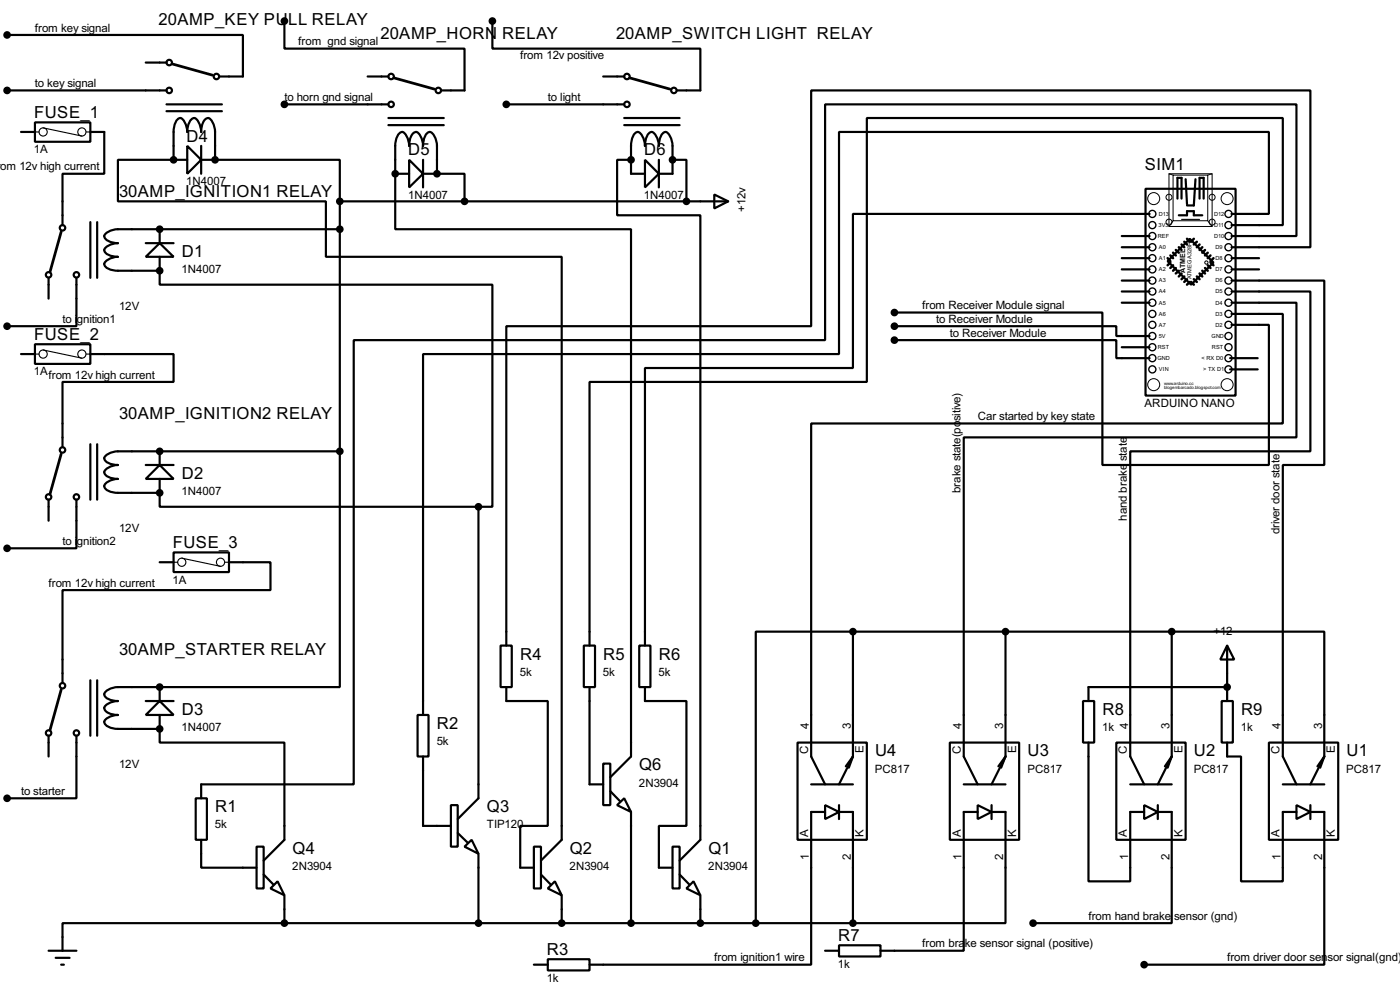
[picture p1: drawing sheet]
<svg xmlns="http://www.w3.org/2000/svg" width="256mm" height="180mm" viewBox="0 0 256 180" stroke-linecap="round" stroke-linejoin="round" font-family="sans-serif">
<g fill="none" stroke="#000" stroke-width=".4">
<path d="M1.3 6.4h43.2v7.6h-4.3M1.3 16.6h29.2M26.7 11.5h3.8M30.5 19.1h10.2M52.1 3.9v5h33v7.7h-4.3M52.1 19.1h19.1M67.4 14h3.8M90.2 3.9v5h38.1v7.7h-4.3M92.8 19.1h21.6M110.5 14h3.9M3.9 24.2h2.5M6.4 22.4h10.2v3.6h-10.2z"/>
<path d="M16.6 24.2h2.5v7.6h-7.6v9.4M30.5 20.4h10.2M31.8 29.3h-10.2v7.6h38.1v10.1h43.2v106.7l-3.8 3.8M31.8 29.3v-5.1a3.3 3.3 0 0 1 .9-2.5l.4-.1a2.75 2.75 0 0 1 1.2 2.6 2.37 2.37 0 0 1 1.3-2.6 2.75 2.75 0 0 1 1.3 2.6 3.2 3.2 0 0 1 .9-2.5l.4-.1a2.75 2.75 0 0 1 1.2 2.6v5.1M31.8 29.3h2.5M34.3 26.7l2.6 2.6-2.6 2.5zM36.9 26.7v5.1M36.9 29.3h2.5M39.4 29.3h22.9v7.6M62.3 36.9v45.7M62.3 36.9h71.1M71.2 22.9h10.1"/>
<path d="M71.2 21.6h10.1M72.4 31.8v10.2h43.2v96.5l-3.8 3.8M72.4 31.8v-5.1a2.37 2.37 0 0 1 1.3-2.5 2.75 2.75 0 0 1 1.3 2.5 3.2 3.2 0 0 1 .9-2.4l.4-.1a2.75 2.75 0 0 1 1.2 2.5 3.3 3.3 0 0 1 .9-2.4 .9 .9 0 0 1 1.2 .7l.4 1.1 .1 .6v5.1M72.4 31.8h2.6M75 29.3l2.5 2.5-2.5 2.5zM77.5 29.3v5M77.5 31.8h2.6M80.1 31.8h5v5.1M114.4 22.9h10.1M114.4 21.6h10.1M115.6 29.3h-2.5v10.1h15.2v114.3l-3.8 3.8M118.2 29.3l2.5 2.5-2.5 2.5z"/>
<path d="M118.2 31.8h-2.6v-5.1a3.3 3.3 0 0 1 .9-2.4 .9 .9 0 0 1 1.2 .7l.4 1.1 .1 .6a3.3 3.3 0 0 1 .8-2.4 .89 .89 0 0 1 1.2 .7l.4 1.1 .1 .6a3.3 3.3 0 0 1 .9-2.4l.4-.1a2.75 2.75 0 0 1 1.2 2.5v5.1h-2.5M120.7 29.3v5M123.2 29.3h2.6v7.6M130.9 35.6l2.5 1.3-2.5 1.3zM209.9 34.6h16.5v37.8h-16.5zM210.6 39.2h-54.3v28.2h-38.1v50.8M215.7 36.4v-3.8h.8v3.8M216 39.4h1.5v-.7h1.2v.7h1.6M217.2 32.8l.3 4.6M219 32.8l-.3 4.8h-1.2M219.8 36.4v-3.8h.7v3.8M225.6 39.2h6.9v-15h-78.8v40.6h-76.2v66.1"/>
<path d="M8.9 50.9v3.8M14 50.9v8.8h-12.7M16.6 40.7v10.2M17.8 40.7v10.2M26.7 47l2.6-2.5 2.5 2.5zM26.7 44.5h5.1M29.3 49.6v2.5h60.9v40.7h-2.5M29.3 42v2.5M29.3 47v2.6M62.3 42h-40.7a2.65 2.65 0 0 0-2.5 1.2 2.29 2.29 0 0 0 2.5 1.3 2.65 2.65 0 0 0-2.5 1.3 2.27 2.27 0 0 0 2.5 1.2 2.66 2.66 0 0 0-2.5 1.3 2.27 2.27 0 0 0 2.5 1.3h7.7M163.9 57.2h38.1v27.9h30.5v-25.6h-6.9M163.9 59.7h40.6v1.8h6.1"/>
<path d="M205.5 55.4h5.1M205.5 53.4h5.1M205.5 51.4h5.1M205.5 47.3h5.1M205.5 45.3h5.1M205.5 43.2h5.1M205.5 49.3h5.1M218 43.7l4.3 4.4-4.1 4-4.3-4.3zM225.6 51.4h17v33.7h-7.6v53.4l2.5 5.1M225.6 53.4h14.5v29.2h-33v55.9l2.5 5.1M225.6 55.4h11.9v24.7h-60.9v58.4l2.5 5.1M225.6 57.5h9.4v20h-86.4v61l2.6 5.1"/>
<path d="M225.6 43.2h11.9v-24.1h-86.3v43.2h-86.4v81.3h-27.9v2.5M225.6 45.3h14.5v-28.7h-91.5v43.1h-55.8v58.5M225.6 41.2h9.4v-19.6h-76.2v48.3h-50.8v48.3M225.6 47.3h5.1M225.6 49.3h5.1M3.9 64.8h2.5M6.4 63h10.2v3.6h-10.2zM16.6 64.8h15.2v5.1h-20.3v11.9M163.9 62.3h40.6v3.3h6.1M205.5 63.6h5.1M225.4 65.6h5M225.4 67.6h5"/>
<path d="M8.9 91.5v3.8M14 91.5v8.9h-12.7M16.6 81.3v10.2M17.8 81.3v10.2M26.7 85.1h5.1M29.3 85.1l2.5 2.6h-5.1zM29.3 90.2v2.6h58.4M29.3 82.6v2.5M29.3 87.7v2.5M62.3 82.6v43.2h-33M62.3 82.6h-40.7a2.65 2.65 0 0 0-2.5 1.3 2.27 2.27 0 0 0 2.5 1.2 2.66 2.66 0 0 0-2.5 1.3 2.27 2.27 0 0 0 2.5 1.3 2.58 2.58 0 0 0-2.5 1.3 2.27 2.27 0 0 0 2.5 1.2h7.7M87.7 92.8v53.3l-3.8 3.8"/>
<path d="M29.3 102.9h2.5M31.8 101.1h10.2v3.6h-10.2zM42 102.9h7.6v5.1h-38.1v17M91.7 118.2h2.1v7.6h-2.1zM107 118.2h2v7.6h-2zM117.1 118.2h2.1v7.6h-2.1zM156.3 115.6h-17.8v53.4M156.3 115.6h58.4M156.3 115.6v22.9M184.2 115.6v22.9M214.7 115.6h27.9v22.9M214.7 115.6v22.9"/>
<path d="M224.8 118.2l1.3 2.5h-2.5zM224.8 118.2v10.1M8.9 134.7v3.8M14 134.7v11.4h-12.7M16.6 124.5v10.2M17.8 124.5v10.2M26.7 128.3h5.1M29.3 128.3l2.5 2.6h-5.1zM29.3 133.4v2.5h22.8v17.8l-3.8 3.8M29.3 125.8h-7.7a2.58 2.58 0 0 0-2.5 1.3 2.27 2.27 0 0 0 2.5 1.2 2.65 2.65 0 0 0-2.5 1.3 2.24 2.24 0 0 0 2.5 1.3 2.65 2.65 0 0 0-2.5 1.2 2.29 2.29 0 0 0 2.5 1.3h7.7M29.3 125.8v2.5M29.3 130.9v2.5"/>
<path d="M76.5 130.9h2v7.6h-2zM77.5 138.5v12.7h5.1M92.8 125.8v2.5h7.6v22.9h-5.1v7.6h2.5M108 125.8v17.8h2.5M110.5 139.8h1.3v7.6h-1.3zM118.2 125.8v2.5h7.6v22.9h-5.1v7.6h2.5M146.1 135.9h12.7v17.8h-12.7zM156.3 138.5l-2.6 5.1M156.3 138.5l-1.3 1.8M156.3 138.5l-.8 2M174 135.9h12.7v17.8h-12.7zM184.2 138.5l-2.5 5.1"/>
<path d="M184.2 138.5l-1.3 1.8M184.2 138.5l-.8 2M198.4 128.3h2.1v7.6h-2.1zM199.4 135.9v25.4h7.7v-12.7h2.5M204.5 135.9h12.7v17.8h-12.7zM214.7 138.5l-2.6 5.1M214.7 138.5l-1.3 1.8M214.7 138.5l-.8 2M223.8 128.3h2.1v7.6h-2.1zM224.8 135.9v2.6h2.6v22.8h7.6v-12.7h2.5M224.8 125.8h-25.4v2.5M232.5 135.9h12.7v17.8h-12.7z"/>
<path d="M242.6 138.5l-2.5 5.1M242.6 138.5l-1.2 1.8M242.6 138.5l-.7 2M35.9 146.1h2v7.6h-2zM36.9 153.7v5.1h10.1M47 155h1.3v7.6h-1.3zM82.6 147.4h1.3v7.6h-1.3zM83.9 152.5l1.8 1.7M85.1 155l1.3-1.3 1.3 2.6zM87.7 156.3v12.7M97.8 155h1.3v7.6h-1.3zM111.8 144.8l1.8 1.8"/>
<path d="M113.1 147.4l1.3-1.3 1.2 2.5zM115.6 148.6v20.4M123.2 155h1.3v7.6h-1.3zM148.6 143.6h7.7M151.2 147.4l2.5 1.2-2.5 1.3zM151.2 148.6h-2.6v28h-40.6M153.7 148.6h2.6v20.4M153.7 147.4v2.5M176.6 143.6h7.6M179.1 147.4l2.6 1.2-2.6 1.3zM179.1 148.6h-2.5v25.4h-15.3M181.7 148.6h2.5v20.4h-27.9"/>
<path d="M181.7 147.4v2.5M207.1 143.6h7.6M209.6 147.4l2.5 1.2-2.5 1.3zM212.1 148.6h2.6v20.4h-25.4M212.1 147.4v2.5M235 143.6h7.6M237.5 147.4l2.6 1.2-2.6 1.3zM240.1 148.6h2.5v28h-33M240.1 147.4v2.5M8.9 174h5.1M10.2 175.3h2.6M11.2 176.6h.5"/>
<path d="M48.3 160.1l1.8 1.8M49.6 162.6l1.3-1.3 1.2 2.6zM52.1 169h-40.6v5M52.1 163.9v5.1M52.1 169h104.2M97.8 176.6h2.6M99.1 160.1l1.8 1.8M100.4 162.6l1.3-1.3 1.2 2.6zM100.4 175.6h7.6v2h-7.6zM102.9 163.9v5.1M124.5 160.1l1.8 1.8M125.8 162.6l1.3-1.3 1.2 2.6z"/>
<path d="M128.3 163.9v5.1M151.2 174h2.5M153.7 173h7.6v2.1h-7.6z"/>
<circle cx="31" cy="16.6" r=".5"/>
<circle cx="31" cy="11.5" r=".5"/>
<circle cx="39.6" cy="14" r=".5"/>
<circle cx="71.6" cy="14" r=".5"/>
<circle cx="71.6" cy="19.1" r=".5"/>
<circle cx="80.3" cy="16.6" r=".5"/>
<circle cx="114.8" cy="14" r=".5"/>
<circle cx="114.8" cy="19.1" r=".5"/>
<circle cx="123.4" cy="16.6" r=".5"/>
<circle cx="8.9" cy="50.3" r=".5"/>
<circle cx="11.4" cy="41.7" r=".5"/>
<circle cx="14" cy="50.3" r=".5"/>
<circle cx="8.9" cy="91" r=".5"/>
<circle cx="11.4" cy="82.4" r=".5"/>
<circle cx="14" cy="91" r=".5"/>
<circle cx="8.9" cy="134.2" r=".5"/>
<circle cx="11.4" cy="125.5" r=".5"/>
<circle cx="14" cy="134.2" r=".5"/>
</g>
<g fill="#000">
<circle cx="31.8" cy="29.3" r=".2"/>
<circle cx="39.4" cy="29.3" r=".2"/>
<circle cx="72.4" cy="31.8" r=".2"/>
<circle cx="80.1" cy="31.8" r=".2"/>
<circle cx="115.6" cy="29.3" r=".2"/>
<circle cx="123.2" cy="29.3" r=".2"/>
<circle cx="29.3" cy="49.6" r=".2"/>
<circle cx="29.3" cy="42" r=".2"/>
<circle cx="29.3" cy="82.6" r=".2"/>
<circle cx="29.3" cy="90.2" r=".2"/>
<circle cx="29.3" cy="133.4" r=".2"/>
<circle cx="29.3" cy="125.8" r=".2"/>
<circle cx="224.8" cy="125.8" r=".2"/>
</g>
<g fill="none" stroke="#000" stroke-width=".18">
<path d="M214.2 31.8h7.9v9.7h-7.9zM214.2 31.8l.7 .3M214.9 32.1h6.4v8.3h-6.4zM222.1 31.8l-.8 .3M214.9 40.4l-.7 1.1M221.3 40.4l.8 1.1"/>
<circle cx="211.3" cy="36.4" r="1.1"/>
<circle cx="214.1" cy="36.1" r=".55"/>
<circle cx="222" cy="36.1" r=".55"/>
<circle cx="224.8" cy="36.4" r="1.1"/>
<circle cx="214.1" cy="40.7" r=".55"/>
<circle cx="221" cy="48.1" r=".3"/>
<circle cx="222" cy="40.7" r=".55"/>
<circle cx="211.3" cy="70.4" r="1.1"/>
<circle cx="224.8" cy="70.4" r="1.1"/>
</g>
<g fill="none" stroke="#000" stroke-width=".2">
<path d="M6.4 24.2h.8M7.9 23.4l7.1 1.5M15.8 24.2h.8M216.5 40.2h3.3M6.4 64.8h.8M7.9 64.1l7.1 1.5M15.8 64.8h.8M31.8 102.9h.8M33.3 102.2l7.1 1.5M41.2 102.9h.8"/>
<circle cx="7.9" cy="24.2" r=".75"/>
<circle cx="15" cy="24.2" r=".75"/>
<circle cx="7.9" cy="64.8" r=".75"/>
<circle cx="15" cy="64.8" r=".75"/>
<circle cx="33.3" cy="102.9" r=".75"/>
<circle cx="40.4" cy="102.9" r=".75"/>
</g>
<g fill="none" stroke="#000" stroke-width=".45">
<path d="M213.9 47.3l.5 .5M214.4 48.1l-.5 .5M214.4 46.8l.5 .5M214.9 48.6l-.5 .5M214.9 46.3l.5 .5M215.4 49.1l-.5 .5M215.4 45.8l.6 .5M216 49.6l-.6 .5M216 45.3l.5 .5M216.5 50.1l-.5 .5M216.5 44.8l.5 .5M217 50.6l-.5 .5"/>
<path d="M217 44.3l.5 .5M217.5 51.1l-.5 .5M217.5 43.7l.5 .6M218 51.6l-.5 .5M218.2 51.6l.5 .5M218.7 43.7l-.5 .6M218.7 51.1l.6 .5M219.3 44.3l-.6 .5M219.3 50.6l.5 .5M219.8 44.8l-.5 .5M219.8 50.1l.5 .5M220.3 45.3l-.5 .5"/>
<path d="M220.3 49.6l.5 .5M220.8 45.8l-.5 .5M220.8 49.1l.5 .5M221.3 46.3l-.5 .5M221.3 48.6l.5 .5M221.8 46.8l-.5 .5M221.8 48.1l.5 .5M222.3 47.3l-.5 .5"/>
</g>
<g fill="none" stroke="#000" stroke-width=".25">
<circle cx="211.1" cy="39.2" r=".65"/>
<circle cx="225" cy="39.2" r=".65"/>
<circle cx="211.1" cy="41.2" r=".65"/>
<circle cx="211.1" cy="51.4" r=".65"/>
<circle cx="211.1" cy="43.2" r=".65"/>
<circle cx="211.1" cy="57.5" r=".65"/>
<circle cx="211.1" cy="59.5" r=".65"/>
<circle cx="211.1" cy="53.4" r=".65"/>
<circle cx="211.1" cy="55.4" r=".65"/>
<circle cx="211.1" cy="45.3" r=".65"/>
<circle cx="211.1" cy="47.3" r=".65"/>
<circle cx="211.1" cy="49.3" r=".65"/>
<circle cx="225" cy="53.4" r=".65"/>
<circle cx="225" cy="51.4" r=".65"/>
<circle cx="225" cy="55.4" r=".65"/>
<circle cx="225" cy="59.5" r=".65"/>
<circle cx="225" cy="57.5" r=".65"/>
<circle cx="225" cy="45.3" r=".65"/>
<circle cx="225" cy="43.2" r=".65"/>
<circle cx="225" cy="49.3" r=".65"/>
<circle cx="225" cy="41.2" r=".65"/>
<circle cx="225" cy="47.3" r=".65"/>
<circle cx="211.1" cy="65.6" r=".65"/>
<circle cx="211.1" cy="67.6" r=".65"/>
<circle cx="211.1" cy="61.5" r=".65"/>
<circle cx="211.1" cy="63.6" r=".65"/>
<circle cx="225" cy="65.6" r=".65"/>
<circle cx="225" cy="63.6" r=".65"/>
<circle cx="225" cy="67.6" r=".65"/>
<circle cx="225" cy="61.5" r=".65"/>
</g>
<path d="M31.6 11.7l7.3 2.1M72.2 14.3l7.4 2M115.4 14.3l7.3 2M11.2 42.5l-2 7.3M11.2 83.1l-2 7.4M11.2 126.3l-2 7.4" fill="none" stroke="#000" stroke-width=".5"/>
<g fill="#000" stroke="#000" stroke-width=".4">
<circle cx="1.3" cy="16.6" r=".5"/>
<circle cx="1.3" cy="6.4" r=".5"/>
<circle cx="52.1" cy="19.1" r=".5"/>
<circle cx="52.1" cy="3.9" r=".5"/>
<circle cx="90.2" cy="3.9" r=".5"/>
<circle cx="92.7" cy="19.1" r=".5"/>
<circle cx="31.8" cy="29.3" r=".5"/>
<circle cx="39.4" cy="29.3" r=".5"/>
<circle cx="62.2" cy="36.9" r=".5"/>
<circle cx="72.4" cy="31.8" r=".5"/>
<circle cx="80" cy="31.8" r=".5"/>
<circle cx="85.1" cy="36.9" r=".5"/>
<circle cx="115.6" cy="29.3" r=".5"/>
<circle cx="123.2" cy="29.3" r=".5"/>
<circle cx="125.7" cy="36.9" r=".5"/>
<circle cx="1.3" cy="59.7" r=".5"/>
<circle cx="29.2" cy="42" r=".5"/>
<circle cx="29.2" cy="49.6" r=".5"/>
<circle cx="62.2" cy="42" r=".5"/>
<circle cx="163.8" cy="57.2" r=".5"/>
<circle cx="163.8" cy="59.7" r=".5"/>
<circle cx="163.8" cy="62.3" r=".5"/>
<circle cx="29.2" cy="82.6" r=".5"/>
<circle cx="29.2" cy="90.2" r=".5"/>
<circle cx="62.2" cy="82.6" r=".5"/>
<circle cx="87.6" cy="92.8" r=".5"/>
<circle cx="1.3" cy="100.4" r=".5"/>
<circle cx="156.2" cy="115.6" r=".5"/>
<circle cx="184.2" cy="115.6" r=".5"/>
<circle cx="214.6" cy="115.6" r=".5"/>
<circle cx="29.2" cy="133.4" r=".5"/>
<circle cx="29.2" cy="125.8" r=".5"/>
<circle cx="224.8" cy="125.8" r=".5"/>
<circle cx="1.3" cy="146.1" r=".5"/>
<circle cx="52.1" cy="169" r=".5"/>
<circle cx="87.6" cy="169" r=".5"/>
<circle cx="102.9" cy="169" r=".5"/>
<circle cx="115.6" cy="169" r=".5"/>
<circle cx="128.3" cy="169" r=".5"/>
<circle cx="138.4" cy="169" r=".5"/>
<circle cx="156.2" cy="169" r=".5"/>
<circle cx="189.2" cy="169" r=".5"/>
<circle cx="209.6" cy="176.6" r=".5"/>
</g>
<g font-size="3.4">
<text x="29.1" y="4.6">20AMP_KEY PU</text>
<text x="52.8" y="4.6">LL RELAY</text>
<text x="69.7" y="7.2">20AMP_HORN</text>
<text x="92" y="7.2">RELAY</text>
<text x="112.9" y="7.2">20AMP_SWITCH LIGHT RELAY</text>
<text x="6.3" y="21.6">FUSE_1</text>
<text x="34.2" y="25.9">D4</text>
<text x="74.8" y="28.5">D5</text>
<text x="118" y="28.5">D6</text>
<text x="209.7" y="31.1">SIM1</text>
<text x="21.8" y="36">30AMP_IGNITION1 RELAY</text>
<text x="33.3" y="47.1">D1</text>
<text x="6.3" y="62.2">FUSE_2</text>
<text x="21.8" y="76.7">30AMP_IGNITION2 RELAY</text>
<text x="33.3" y="87.7">D2</text>
<text x="31.7" y="100.3">FUSE_3</text>
<text x="21.8" y="119.9">30AMP_STARTER RELAY</text>
<text x="95.3" y="120.7">R4</text>
<text x="110.5" y="120.7">R5</text>
<text x="120.7" y="120.7">R6</text>
<text x="33.3" y="130.9">D3</text>
<text x="202" y="130.9">R8</text>
<text x="227.4" y="130.9">R9</text>
<text x="80.1" y="133.4">R2</text>
<text x="117.1" y="141">Q6</text>
<text x="160.3" y="138.5">U4</text>
<text x="188.3" y="138.5">U3</text>
<text x="218.7" y="138.5">U2</text>
<text x="246.7" y="138.5">U1</text>
<text x="39.4" y="148.7">R1</text>
<text x="89.2" y="148.7">Q3</text>
<text x="53.6" y="156.3">Q4</text>
<text x="104.4" y="156.3">Q2</text>
<text x="129.8" y="156.3">Q1</text>
<text x="153.6" y="172.2">R7</text>
<text x="100.2" y="174.8">R3</text>
</g>
<g font-size="2.4">
<text x="6.4" y="5.8">from key signal</text>
<text x="54.7" y="8.3">from gnd signal</text>
<text x="95.3" y="10.9">from 12v positive</text>
<text x="6.4" y="15.9">to key signal</text>
<text x="52.1" y="18.5">to horn gnd signal</text>
<text x="100.4" y="18.5">to light</text>
<text x="6.2" y="28">1A</text>
<text x="-.7" y="31.2">r</text>
<text x=".1" y="31.2">om 12v high current</text>
<text x="34.1" y="33.9">1N4007</text>
<text x="74.8" y="36.4">1N4007</text>
<text x="118" y="36.4">1N4007</text>
<text x="136.6" y="38.8" transform="rotate(-90 136.6 38.8)">+12v</text>
<text x="33.3" y="50">1N4007</text>
<text x="11.5" y="59.1">to i</text>
<text x="14.1" y="59.1">gnition1</text>
<text x="21.8" y="56.8">12V</text>
<text x="169" y="56.6">from Receiver Module signal</text>
<text x="171.5" y="59.1">to Receiver Module</text>
<text x="174" y="61.7">to Receiver Module</text>
<text x="6.2" y="68.7">1A</text>
<text x="8.9" y="69.3">from 12v high current</text>
<text x="176" y="77.1" transform="rotate(-90 176 77.1)">sitive)</text>
<text x="179.1" y="76.9">Car started by key state</text>
<text x="209.7" y="74.5">ARDUINO NANO</text>
<text x="206.5" y="84.4" transform="rotate(-90 206.5 84.4)">state</text>
<text x="33.3" y="90.7">1N4007</text>
<text x="176" y="90.2" transform="rotate(-90 176 90.2)">brake state(po</text>
<text x="206.5" y="95.3" transform="rotate(-90 206.5 95.3)">hand brake</text>
<text x="11.5" y="99.8">to i</text>
<text x="14.1" y="99.8">gnition2</text>
<text x="21.8" y="97.4">12V</text>
<text x="234.4" y="97.8" transform="rotate(-90 234.4 97.8)">driver door state</text>
<text x="8.9" y="107.4">from 12v high current</text>
<text x="31.6" y="106.8">1A</text>
<text x="222.3" y="116.3">+12</text>
<text x="95.2" y="123.7">5k</text>
<text x="110.5" y="123.7">5k</text>
<text x="120.7" y="123.7">5k</text>
<text x="33.3" y="133.8">1N4007</text>
<text x="80" y="136.4">5k</text>
<text x="148.1" y="137.9" transform="rotate(-90 148.1 137.9)">C</text>
<text x="148.2" y="133.4" transform="rotate(-90 148.2 133.4)">4</text>
<text x="155.9" y="133.4" transform="rotate(-90 155.9 133.4)">3</text>
<text x="158.2" y="137.9" transform="rotate(-90 158.2 137.9)">E</text>
<text x="176" y="137.9" transform="rotate(-90 176 137.9)">C</text>
<text x="176.2" y="133.4" transform="rotate(-90 176.2 133.4)">4</text>
<text x="183.8" y="133.4" transform="rotate(-90 183.8 133.4)">3</text>
<text x="186.2" y="137.9" transform="rotate(-90 186.2 137.9)">E</text>
<text x="201.9" y="133.8">1k</text>
<text x="206.5" y="137.9" transform="rotate(-90 206.5 137.9)">C</text>
<text x="206.7" y="133.4" transform="rotate(-90 206.7 133.4)">4</text>
<text x="214.3" y="133.4" transform="rotate(-90 214.3 133.4)">3</text>
<text x="216.6" y="137.9" transform="rotate(-90 216.6 137.9)">E</text>
<text x="227.3" y="133.8">1k</text>
<text x="234.4" y="137.9" transform="rotate(-90 234.4 137.9)">C</text>
<text x="234.6" y="133.4" transform="rotate(-90 234.6 133.4)">4</text>
<text x="242.2" y="133.4" transform="rotate(-90 242.2 133.4)">3</text>
<text x="244.6" y="137.9" transform="rotate(-90 244.6 137.9)">E</text>
<text x="21.8" y="140.6">12V</text>
<text x="117.1" y="144">2N3904</text>
<text x="160.3" y="141.5">PC817</text>
<text x="188.2" y="141.5">PC817</text>
<text x="218.7" y="141.5">PC817</text>
<text x="246.6" y="141.5">PC817</text>
<text x="3.9" y="145.5">to starter</text>
<text x="39.4" y="151.6">5k</text>
<text x="89.2" y="151.6">TIP120</text>
<text x="148.1" y="153.1" transform="rotate(-90 148.1 153.1)">A</text>
<text x="158.2" y="153.1" transform="rotate(-90 158.2 153.1)">K</text>
<text x="176" y="153.1" transform="rotate(-90 176 153.1)">A</text>
<text x="186.2" y="153.1" transform="rotate(-90 186.2 153.1)">K</text>
<text x="206.5" y="153.1" transform="rotate(-90 206.5 153.1)">A</text>
<text x="216.7" y="153.1" transform="rotate(-90 216.7 153.1)">K</text>
<text x="234.4" y="153.1" transform="rotate(-90 234.4 153.1)">A</text>
<text x="244.6" y="153.1" transform="rotate(-90 244.6 153.1)">K</text>
<text x="53.6" y="159.2">2N3904</text>
<text x="104.4" y="159.2">2N3904</text>
<text x="129.8" y="159.2">2N3904</text>
<text x="148.2" y="157.4" transform="rotate(-90 148.2 157.4)">1</text>
<text x="155.9" y="157.4" transform="rotate(-90 155.9 157.4)">2</text>
<text x="176.2" y="157.4" transform="rotate(-90 176.2 157.4)">1</text>
<text x="183.8" y="157.4" transform="rotate(-90 183.8 157.4)">2</text>
<text x="206.7" y="157.4" transform="rotate(-90 206.7 157.4)">1</text>
<text x="214.3" y="157.4" transform="rotate(-90 214.3 157.4)">2</text>
<text x="234.6" y="157.4" transform="rotate(-90 234.6 157.4)">1</text>
<text x="242.2" y="157.4" transform="rotate(-90 242.2 157.4)">2</text>
<text x="169" y="173.4">from bra</text>
<text x="176.8" y="173.4">ke sensor signal (positive)</text>
<text x="199.4" y="168.4">from hand brake</text>
<text x="215.1" y="168.4">sensor (gnd)</text>
<text x="100.2" y="179.7">1k</text>
<text x="130.9" y="176">from ignition1 wire</text>
<text x="153.5" y="177.2">1k</text>
<text x="224.8" y="176">from driver door sen</text>
<text x="243.2" y="176">sor signal(gnd)</text>
</g>
<text font-size="1.5" x="217.1" y="49.9" transform="rotate(-90 217.1 49.9)">ATMEL</text>
<g font-size="1.2">
<text x="212.3" y="41.6">3V3</text>
<text x="212.3" y="39.5">D13</text>
<text x="222.4" y="39.5">D12</text>
<text x="222.4" y="41.6">D11</text>
<text x="212.1" y="43.6">REF</text>
<text x="212.3" y="47.6">A1</text>
<text x="212.3" y="45.6">A0</text>
<text x="222.4" y="43.6">D10</text>
<text x="222.7" y="45.6">D9</text>
<text x="222.7" y="47.6">D8</text>
<text x="212.3" y="53.7">A4</text>
<text x="212.3" y="51.7">A3</text>
<text x="212.3" y="49.7">A2</text>
<text x="218.3" y="51.1" transform="rotate(-90 218.3 51.1)">ATMEGA328P</text>
<text x="222.7" y="49.7">D7</text>
<text x="222.7" y="51.7">D6</text>
<text x="222.7" y="53.7">D5</text>
<text x="212.3" y="59.8">A7</text>
<text x="212.3" y="57.8">A6</text>
<text x="212.3" y="55.7">A5</text>
<text x="222.7" y="55.7">D4</text>
<text x="222.7" y="57.8">D3</text>
<text x="222.7" y="59.8">D2</text>
<text x="212" y="65.9">GND</text>
<text x="212.1" y="63.9">RST</text>
<text x="212.3" y="61.9">5V</text>
<text x="220.1" y="65.9">&lt; RX D0</text>
<text x="221.9" y="61.9">GND</text>
<text x="222" y="63.9">RST</text>
<text x="212.3" y="68">VIN</text>
<text x="220.4" y="68">&gt; TX D1</text>
</g>
<g font-size=".9">
<text x="213.3" y="70.5">www.arduino.cc</text>
<text x="213.3" y="71.2">blogembarcado.blogspot.com</text>
</g>
</svg>
